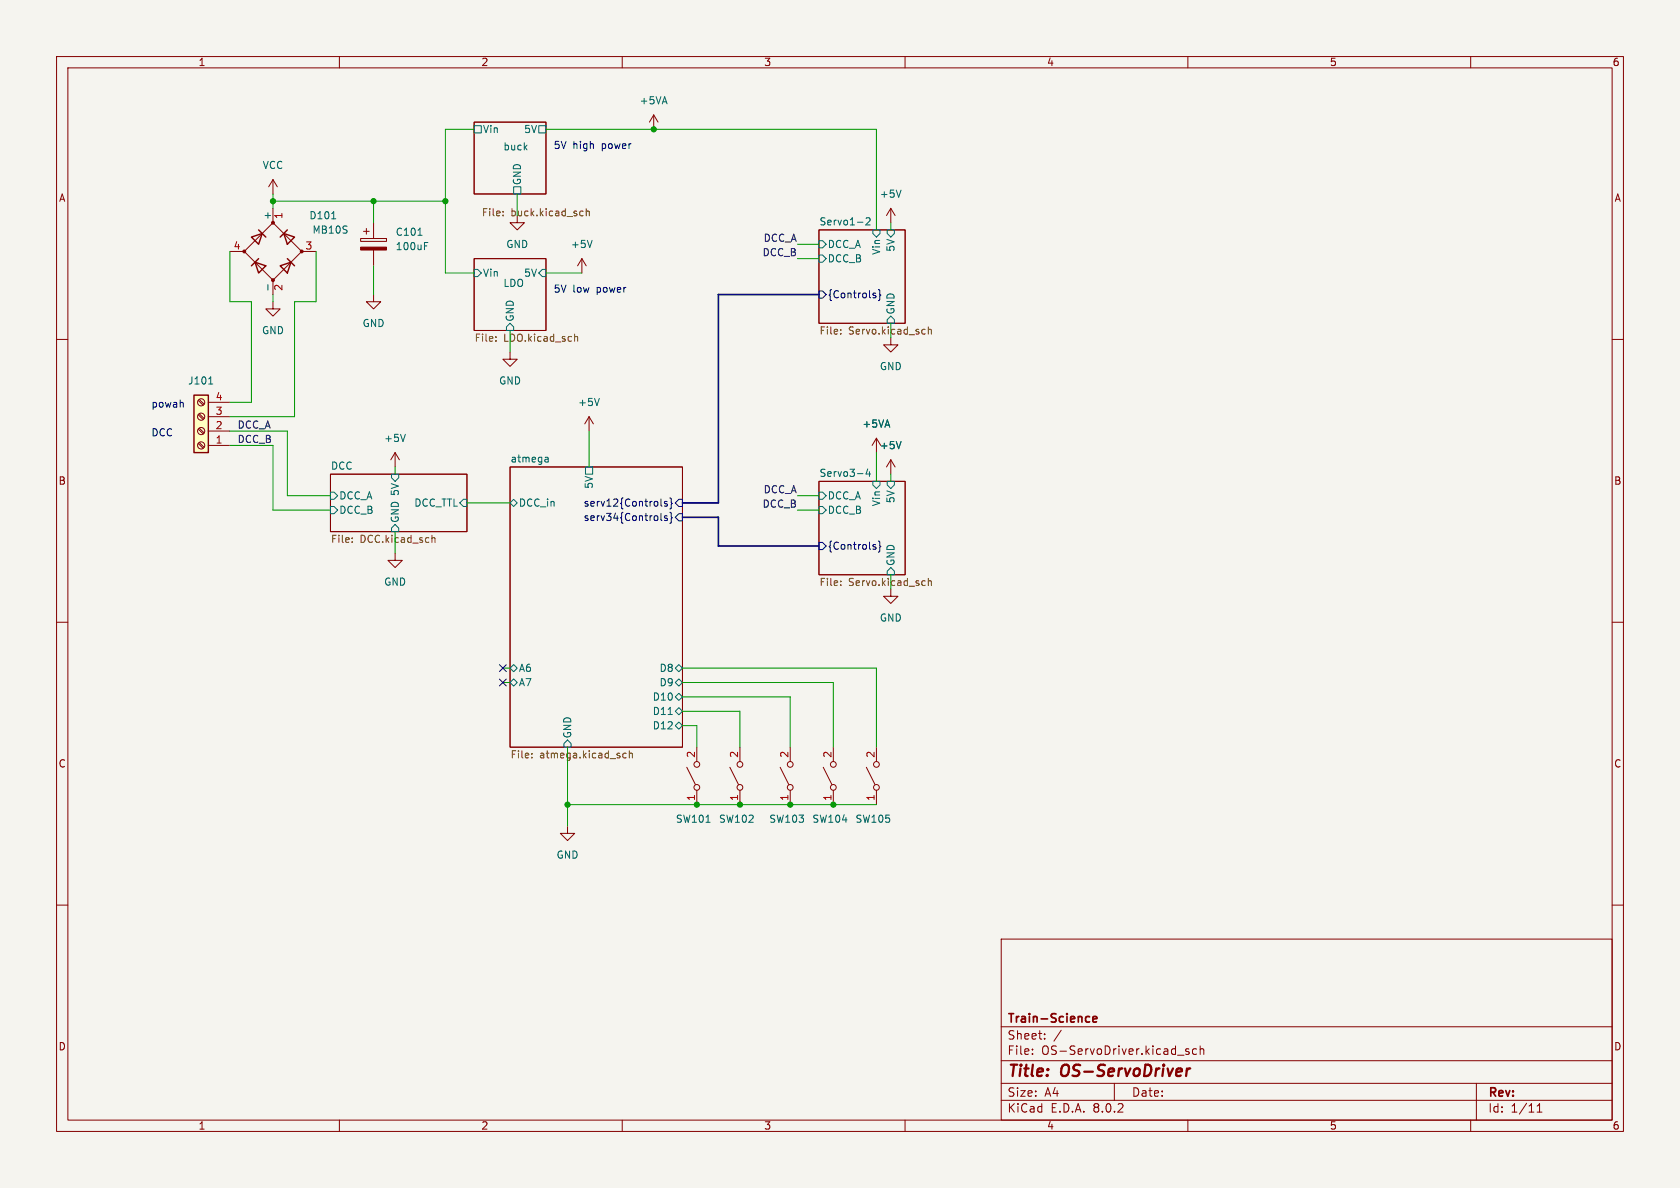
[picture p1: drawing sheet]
<svg xmlns="http://www.w3.org/2000/svg" width="297mm" height="210mm" viewBox="0 0 297 210" stroke-linecap="round" stroke-linejoin="round" font-family="sans-serif">
<path d="M0 0h297v210h-297z" fill="#f5f4ef" stroke="#f5f4ef" stroke-width=".18"/>
<g fill="none" stroke="#840000" stroke-width=".18">
<path d="M10 10h277v190h-277zM12 12h273v186h-273zM60 10v2M110 10v2M160 10v2M210 10v2M260 10v2M48.3 31.8v2.5M48.3 36.8v2.6M48.3 31.8l-.8 1.2M48.3 31.8l.7 1.2M66 39.4v2.8"/>
<path d="M83.8 21.6h12.7v12.7h-12.7zM91.4 38.1v1.3h1.3l-1.3 1.2-1.2-1.2h1.2M10 60h2M40.6 44.5h2.6M43.2 44.5l5.1-5.1 5 5.1-5 5zM48.3 53.3v1.3h1.2l-1.2 1.3-1.3-1.3h1.3M48.3 49.5v2.6M53.3 44.5h2.6M63.8 42.2h4.5v.5h-4.5zM64.3 40.9h1M64.8 40.4v1M66 52.1v1.2h1.3l-1.3 1.3-1.2-1.3h1.2"/>
<path d="M66 44.2v2.8M83.8 45.7h12.7v12.7h-12.7zM144.8 40.6h15.2v16.6h-15.2zM285 60h2M154.9 77.5v2.5M154.9 77.5l-.7 1.2M154.9 77.5l.8 1.2M58.4 83.8h24.1v10.2h-24.1zM90.2 82.6h30.4v49.5h-30.4zM144.8 85.1h15.2v16.5h-15.2zM157.5 81.3l-.8 1.3M157.5 81.3v2.5"/>
<path d="M157.5 81.3l.7 1.3M10 110h2M157.5 104.1v1.3h1.2l-1.2 1.3-1.3-1.3h1.3M285 110h2M121.4 135.6l1.5 3.1M123.2 132.1v2.5M123.2 139.7v2.5M129 135.6l1.6 3.1M130.8 132.1v2.5M130.8 139.7v2.5M145.5 135.6l1.6 3.1M147.3 132.1v2.5"/>
<path d="M147.3 139.7v2.5M153.2 135.6l1.5 3.1M154.9 132.1v2.5M154.9 139.7v2.5M10 160h2M100.3 146.1v1.2h1.3l-1.3 1.3-1.2-1.3h1.2M285 160h2M177 166h108v32h-108zM60 198v2M110 198v2M160 198v2M177 194.5h108"/>
<path d="M177 191.5h108M177 187.5h108M177 181.5h108M182.5 186.3v.1M182.5 185.5v.1M184.7 183.6v.1M184.7 182.8v.1M187.6 182.1l-1.3 2M197 191.5v3M208.2 186.5h1.1M210 198v2M210.2 185.5l-.4-.1-.2 .2 .1 .2 .5 .2v.3h-.6"/>
<path d="M211.5 185.5l-.4-.1-.3 .3v.4l.2 .2h.5M212.2 185.5l.2-.1 .3 .1 .1 .9M212.2 184.9v1.5M260 198v2M261 191.5v6.5M271.7 196.6h.9M271.7 195.5l.5-.4v1.5"/>
<circle cx="123.2" cy="135.1" r=".51"/>
<circle cx="123.2" cy="139.2" r=".51"/>
<circle cx="130.8" cy="135.1" r=".51"/>
<circle cx="130.8" cy="139.2" r=".51"/>
<circle cx="147.3" cy="139.2" r=".51"/>
<circle cx="147.3" cy="135.1" r=".51"/>
<circle cx="154.9" cy="139.2" r=".51"/>
<circle cx="154.9" cy="135.1" r=".51"/>
</g>
<path d="M209.8 188.9l-.1 1.3M210.4 188.9l-.4 .1-.2 .3" fill="none" stroke="#840000" stroke-width=".4"/>
<path d="M192.2 179.7l.4 .1M192.6 180.6l-.4 .1M193.2 180.2l.7-.2-.1-.2-.4-.1-.2 .2 .1 .7h.5" fill="none" stroke="#840000" stroke-width=".3"/>
<g fill="none" stroke="#006464" stroke-width=".18">
<path d="M58.6 38.7h.8M83.8 22.2h1.3v1.3h-1.3zM90.8 33h1.3v1.3h-1.3zM95.2 22.2h1.3v1.3h-1.3zM151.6 39.3h1M153.1 38.6l.5-.1 .2 .4-.8 .9h.8M47.4 50.3v1M73.9 41.6h.7M75 43.5h.5M75 42.9h.6M83.8 47.6h.7l.6 .7-.6 .6h-.7zM90.2 57.2l.6 .6v.6h-1.3v-.6z"/>
<path d="M95.9 47.6h.6v1.3h-.6l-.7-.6zM144.8 42.5h.6l.6 .7-.6 .6h-.6zM144.8 45.1h.6l.6 .6-.6 .7h-.6zM154.3 40.6h1.3v.7l-.7 .6-.6-.6zM156.8 40.6h1.3v.7l-.6 .6-.7-.6zM157.5 55.9l.6 .6v.7h-1.3v-.7zM159.3 78l-.4 1.3M58.4 89.5h.7l.6 .7-.6 .6h-.7zM58.4 87h.7l.6 .6-.6 .7h-.7zM69.2 83.8h1.3v.7l-.7 .6-.6-.6zM69.8 92.7l.7 .6v.7h-1.3v-.7zM81.9 88.3h.6v1.2h-.6l-.6-.6z"/>
<path d="M90.2 88.9l.6-.6 .6 .6-.6 .6zM96.5 80.8l.4 .1v.8M96.9 81.6l-.4 .1M96.9 81.1l-.4 .1M103.5 82.6h1.3v1.2h-1.3zM144.8 87h.6l.6 .6-.6 .7h-.6zM144.8 89.5h.6l.6 .7-.6 .6h-.6zM151.6 83.7h1M153.4 82.9l-.3 .9h.8M153.7 83.4v.8M154.3 85.1h1.3v.6l-.7 .7-.6-.7zM156.8 85.1h1.3v.6l-.6 .7-.7-.7z"/>
<path d="M90.2 118.1l.6-.6 .6 .6-.6 .6zM119.4 118.1l.6-.6 .6 .6-.6 .6zM157.5 100.3l.6 .7v.6h-1.3v-.6zM90.2 120.7l.6-.7 .6 .7-.6 .6zM100.3 130.8l.7 .6v.7h-1.3v-.7zM118.1 126.3h.7M119.4 120.7l.6-.7 .6 .7-.6 .6zM119.4 125.7l.6-.6 .6 .6-.6 .7zM119.4 123.2l.6-.6 .6 .6-.6 .6zM119.4 128.3l.6-.7 .6 .7-.6 .6zM124.8 145.4h.7"/>
</g>
<g fill="none" stroke="#725600" stroke-width=".18">
<path d="M88.9 38v.2M88.9 37.4v.1M102.7 37.3l.4 .1M103.1 38.1l-.4 .1M103.6 37.4l.2-.1 .3 .1 .1 .8M103.6 36.9v1.3M87.7 59.5v.2M101.6 59.1v1.2M101.6 59.6l.2-.1h.3v.8M148.6 58.3v.1M148.6 58.9v.2M163.4 58.2l.2 .1"/>
<path d="M163.6 59l-.2 .1M164.1 57.8v1.3M164.1 58.3l.2-.1 .3 .1 .1 .8M87.7 60.2v.1M62.3 95.8v.1M62.3 95.1v.1M76.4 94.6v1.3M76.4 95.2l.1-.2 .3 .1 .1 .8M148.6 103.4v.1M148.6 102.7v.1M163.4 102.7h.2M163.6 103.4l-.2 .1"/>
<path d="M164.1 102.2v1.3M164.1 102.8l.2-.1h.3l.1 .8M94 133.9v.1M94 133.2v.1M110.1 133.7l.2 .3 .4-.1M110.7 133.2l-.4-.1-.2 .3M111.3 133.3l.1-.2 .3 .1 .1 .8M111.3 132.7v1.3"/>
</g>
<g fill="none" stroke="#000084" stroke-width=".18">
<path d="M144.8 51.4h.6l.6 .7-.6 .6h-.6zM154.5 52.2l.3 .1 .1 .2-.2 .1h-.3M154.5 51.8l.3 .1M155.3 51.2l.2 .2v.6l.2 .2-.2 .1v.7l-.2 .1M116.9 88.2v1.1l.1 .2M116.9 90.7v1.1l.1 .2M117.9 88.7l-.3-.1-.1 .2v.2l.4 .1v.3h-.4M117.9 91.2h-.3l-.1 .2v.1l.4 .2v.3h-.4M118.4 90.6l.3 .1v.7l.1 .1-.1 .2v.6l-.3 .2M118.4 88l.3 .2v.6l.1 .2-.1 .2v.6l-.3 .2M120 88.3h.6v1.2h-.6l-.6-.6zM120 90.8h.6v1.3h-.6l-.6-.7z"/>
<path d="M144.8 95.9h.6l.6 .6-.6 .7h-.6zM154.5 96.7h.3l.1 .2-.2 .2h-.3M154.5 96.3h.3M155.3 95.6l.2 .2v.6l.2 .2-.2 .2v.6l-.2 .2"/>
</g>
<g fill="#840000" stroke="#840000" stroke-width=".18">
<path d="M63.8 43.7h4.5v.5h-4.5z"/>
<circle cx="48.3" cy="49.5" r=".25"/>
<circle cx="43.2" cy="44.4" r=".25"/>
<circle cx="53.3" cy="44.4" r=".25"/>
<circle cx="48.3" cy="39.4" r=".25"/>
</g>
<path d="M44.4 41.9l2-.6-.7 1.9zM45.1 46.4l1.9 .6-1.3 1.3zM45.7 40.6l1.3 1.3M45.7 45.7l-1.3 1.3M49.5 47l1.9-.6-.6 1.9zM50.2 41.3l1.9 .6-1.3 1.3zM50.8 45.7l1.3 1.3M50.8 40.6l-1.3 1.3" fill="none" stroke="#840000" stroke-width=".25"/>
<path d="M34.3 69.9h2.5v10.1h-2.5z" fill="#ffffc2"/>
<path d="M34.3 69.9h2.5v10.1h-2.5z" fill="none" stroke="#840000" stroke-width=".25"/>
<g fill="none" stroke="#840000" stroke-width=".18">
<path d="M115.6 20.3l-.8 1.3M115.6 20.3v2.6M115.6 20.3l.7 1.3M157.5 36.8l-.8 1.3M157.5 36.8v2.6M157.5 36.8l.7 1.3M102.9 45.7l-.8 1.3M102.9 45.7v2.6M102.9 45.7l.7 1.3M157.5 59.7v1.3h1.2l-1.2 1.2-1.3-1.2h1.3M35.1 70.8l.8 .8M35.1 73.3l.8 .9"/>
<path d="M35.1 75.9l.8 .8M35.1 78.4l.8 .8M35.2 70.6l.9 .9M35.2 73.2l.9 .8M35.2 75.7l.9 .8M35.2 78.2l.9 .9M36.8 78.7h3.8M36.8 76.2h3.8M36.8 73.7h3.8M36.8 71.1h3.8M90.2 62.2v1.3h1.2l-1.2 1.3-1.3-1.3h1.3M104.1 73.7l-.7 1.2"/>
<path d="M104.1 73.7v2.5M104.1 73.7l.8 1.2M69.8 97.8v1.3h1.3l-1.3 1.2-1.2-1.2h1.2M69.8 80l-.7 1.3M69.8 80v2.6M69.8 80l.8 1.3M137.9 135.6l1.5 3.1M139.7 132.1v2.5M139.7 139.7v2.5"/>
<circle cx="35.6" cy="73.7" r=".63"/>
<circle cx="35.6" cy="76.2" r=".63"/>
<circle cx="35.6" cy="71.1" r=".63"/>
<circle cx="35.6" cy="78.7" r=".63"/>
<circle cx="139.7" cy="139.2" r=".51"/>
<circle cx="139.7" cy="135.1" r=".51"/>
</g>
<path d="M159.3 33.6l-.4 1.3M104.7 42.5l-.4 1.3M36.9 67.9h.7M71.7 76.8l-.5 1.2M106 70.4l-.5 1.3M159.3 78l-.4 1.3" fill="none" stroke="#006464" stroke-width=".18"/>
<path d="M32.3 71.2l.1 .8" fill="none" stroke="#0000c2" stroke-width=".18"/>
<path d="M144.8 52.1h-17.8v36.8h-6.4M120.6 91.4h6.4v5.1h17.8" fill="none" stroke="#000084" stroke-width=".3"/>
<g fill="none" stroke="#009600" stroke-width=".18">
<path d="M48.3 34.3v2.5M48.3 35.6h30.4M66 35.6v3.8M83.8 22.9h-5.1v25.4h5.1M91.4 34.3v3.8M96.5 22.9h58.4v17.7M157.5 39.4v1.2M40.6 44.5v8.8h3.8v17.8h-3.8M48.3 52.1v1.2M55.9 44.5v8.8h-3.8v20.4h-11.5M66 47v5.1M90.2 58.4v3.8"/>
<path d="M96.5 48.3h6.4M141 45.7h3.8M141 43.2h3.8M157.5 57.2v2.5M40.6 78.7h7.7v11.5h10.1M40.6 76.2h10.2v11.4h7.6M104.1 76.2v6.4M69.8 82.6v1.2M69.8 94v3.8M82.5 88.9h7.7M141 87.6h3.8M141 90.2h3.8"/>
<path d="M154.9 80v5.1M157.5 83.8v1.3M88.9 118.1h1.3M120.6 118.1h34.3v14M157.5 101.6v2.5M88.9 120.7h1.3M100.3 132.1v14M120.6 120.7h26.7v11.4M120.6 123.2h19.1v8.9M120.6 128.3h2.6v3.8M120.6 125.7h10.2v6.4M100.3 142.2h54.6"/>
</g>
<path d="M88.3 117.5l1.2 1.2M89.5 117.5l-1.2 1.2M88.3 120l1.2 1.3M89.5 120l-1.2 1.3" fill="none" stroke="#000084" stroke-width=".18"/>
<g fill="#009600" stroke="#009600" stroke-width=".18">
<circle cx="78.7" cy="35.6" r=".46"/>
<circle cx="66" cy="35.6" r=".46"/>
<circle cx="48.3" cy="35.6" r=".46"/>
<circle cx="115.6" cy="22.9" r=".46"/>
<circle cx="139.7" cy="142.2" r=".46"/>
<circle cx="147.3" cy="142.2" r=".46"/>
<circle cx="123.2" cy="142.2" r=".46"/>
<circle cx="100.3" cy="142.2" r=".46"/>
<circle cx="130.8" cy="142.2" r=".46"/>
</g>
<g font-size="2.8" fill="#840000">
<text x="178" y="190.9">Title:</text>
<text x="187.7" y="190.9">OS-ServoDriver</text>
</g>
<g font-size="2.1" fill="#840000">
<text x="178" y="184">Sheet:</text>
<text x="178" y="181.2">Train-Science</text>
<text x="178" y="186.7">File:</text>
<text x="184.1" y="186.7">OS-ServoDriver.kicad_sch</text>
<text x="178" y="196.9">KiCad</text>
<text x="178" y="194.1">Size:</text>
<text x="184.7" y="194.1">A4</text>
<text x="185.7" y="196.9">E.D.A.</text>
<text x="193.3" y="196.9">8.0.2</text>
<text x="200" y="194.1">Date:</text>
<text x="263" y="194.3">Rev:</text>
<text x="263" y="196.9">Id:</text>
<text x="267.1" y="196.9">1/11</text>
</g>
<g font-size="1.8" fill="#840000">
<text x="35" y="11.9">1</text>
<text x="85" y="11.9">2</text>
<text x="135" y="11.9">3</text>
<text x="185" y="11.9">4</text>
<text x="235" y="11.9">5</text>
<text x="285" y="11.9">6</text>
<text x="10.3" y="35.9">A</text>
<text x="285.3" y="35.9">A</text>
<text x="10.3" y="85.9">B</text>
<text x="285.3" y="85.9">B</text>
<text x="10.3" y="135.9">C</text>
<text x="285.3" y="135.9">C</text>
<text x="10.3" y="185.9">D</text>
<text x="285.3" y="185.9">D</text>
<text x="35" y="199.9">1</text>
<text x="85" y="199.9">2</text>
<text x="135" y="199.9">3</text>
<text x="185" y="199.9">4</text>
<text x="235" y="199.9">5</text>
<text x="285" y="199.9">6</text>
</g>
<g font-size="1.8" fill="#006464">
<text x="85.3" y="23.7">Vin</text>
<text x="92.6" y="23.7">5V</text>
<text x="113" y="18.6">+5VA</text>
<text x="88.9" y="26.7">buck</text>
<text x="46.3" y="30.1">VCC</text>
<text x="92.3" y="32.8" transform="rotate(-90 92.3 32.8)">GND</text>
<text x="155.4" y="35.2">+5V</text>
<text x="48" y="39" transform="rotate(-90 48 39)">+</text>
<text x="54.6" y="39">D101</text>
<text x="55.1" y="41.5">MB10S</text>
<text x="69.9" y="41.9">C101</text>
<text x="144.8" y="39.9">Servo1-2</text>
<text x="69.9" y="44.4">100uF</text>
<text x="89.4" y="44">GND</text>
<text x="100.8" y="44">+5V</text>
<text x="146.2" y="44">DCC_A</text>
<text x="146.2" y="46.6">DCC_B</text>
<text x="155.8" y="45.1" transform="rotate(-90 155.8 45.1)">Vin</text>
<text x="158.3" y="44.6" transform="rotate(-90 158.3 44.6)">5V</text>
<text x="85.3" y="49.1">Vin</text>
<text x="88.9" y="50.8">LDO</text>
<text x="92.6" y="49.1">5V</text>
<text x="46.2" y="59.3">GND</text>
<text x="64" y="58">GND</text>
<text x="91" y="57" transform="rotate(-90 91 57)">GND</text>
<text x="158.3" y="55.7" transform="rotate(-90 158.3 55.7)">GND</text>
<text x="155.4" y="65.6">GND</text>
<text x="33.2" y="68.2">J101</text>
<text x="88.1" y="68.2">GND</text>
<text x="102.1" y="72">+5V</text>
<text x="152.4" y="75.8">+5VA</text>
<text x="58.4" y="83.1">DCC</text>
<text x="67.8" y="78.3">+5V</text>
<text x="90.2" y="81.8">atmega</text>
<text x="155.4" y="79.6">+5V</text>
<text x="59.9" y="88.5">DCC_A</text>
<text x="73.1" y="89.8">DCC_TTL</text>
<text x="91.6" y="89.8">DCC_in</text>
<text x="105" y="86.5" transform="rotate(-90 105 86.5)">5V</text>
<text x="144.8" y="84.4">Servo3-4</text>
<text x="146.2" y="88.5">DCC_A</text>
<text x="155.8" y="89.6" transform="rotate(-90 155.8 89.6)">Vin</text>
<text x="158.3" y="89.1" transform="rotate(-90 158.3 89.1)">5V</text>
<text x="59.9" y="91">DCC_B</text>
<text x="70.7" y="92.5" transform="rotate(-90 70.7 92.5)">GND 5V</text>
<text x="146.2" y="91">DCC_B</text>
<text x="158.3" y="100.1" transform="rotate(-90 158.3 100.1)">GND</text>
<text x="67.8" y="103.7">GND</text>
<text x="155.4" y="110.1">GND</text>
<text x="91.6" y="119">A6</text>
<text x="116.5" y="119">D8</text>
<text x="91.6" y="121.5">A7</text>
<text x="115.3" y="124.1">D10</text>
<text x="116.5" y="121.5">D9</text>
<text x="101.2" y="130.6" transform="rotate(-90 101.2 130.6)">GND</text>
<text x="115.3" y="126.6">D11</text>
<text x="115.3" y="129.1">D12</text>
<text x="119.4" y="145.6">SW101</text>
<text x="127" y="145.6">SW102</text>
<text x="135.9" y="145.6">SW103</text>
<text x="143.5" y="145.6">SW104</text>
<text x="151.1" y="145.6">SW105</text>
<text x="98.3" y="152">GND</text>
</g>
<g font-size="1.8" fill="#0000c2">
<text x="97.8" y="26.4">5V</text>
<text x="101.3" y="26.4">high</text>
<text x="106.5" y="26.4">power</text>
<text x="97.8" y="51.8">5V</text>
<text x="101.3" y="51.8">low</text>
<text x="105.6" y="51.8">power</text>
<text x="26.7" y="72.1">powah</text>
<text x="26.7" y="77.2">DCC</text>
</g>
<g font-size="1.8" fill="#a90000">
<text x="50.2" y="38.8" transform="rotate(-90 50.2 38.8)">1</text>
<text x="41.2" y="44.2">4</text>
<text x="53.9" y="44.2">3</text>
<text x="50.2" y="51.5" transform="rotate(-90 50.2 51.5)">2</text>
<text x="38" y="70.9">4</text>
<text x="38" y="75.9">2</text>
<text x="38" y="73.4">3</text>
<text x="38" y="78.5">1</text>
<text x="122.9" y="134.1" transform="rotate(-90 122.9 134.1)">2</text>
<text x="130.6" y="134.1" transform="rotate(-90 130.6 134.1)">2</text>
<text x="139.4" y="134.1" transform="rotate(-90 139.4 134.1)">2</text>
<text x="147.1" y="134.1" transform="rotate(-90 147.1 134.1)">2</text>
<text x="154.7" y="134.1" transform="rotate(-90 154.7 134.1)">2</text>
<text x="122.9" y="141.7" transform="rotate(-90 122.9 141.7)">1</text>
<text x="130.6" y="141.7" transform="rotate(-90 130.6 141.7)">1</text>
<text x="139.4" y="141.7" transform="rotate(-90 139.4 141.7)">1</text>
<text x="147.1" y="141.7" transform="rotate(-90 147.1 141.7)">1</text>
<text x="154.7" y="141.7" transform="rotate(-90 154.7 141.7)">1</text>
</g>
<g font-size="1.8" fill="#725600">
<text x="85.1" y="38.6">File:</text>
<text x="90.3" y="38.6">buck.kicad_sch</text>
<text x="144.8" y="59.5">File:</text>
<text x="150" y="59.5">Servo.kicad_sch</text>
<text x="83.8" y="60.7">File:</text>
<text x="89" y="60.7">LDO.kicad_sch</text>
<text x="58.4" y="96.3">File:</text>
<text x="63.6" y="96.3">DCC.kicad_sch</text>
<text x="144.8" y="103.9">File:</text>
<text x="150" y="103.9">Servo.kicad_sch</text>
<text x="90.2" y="134.4">File:</text>
<text x="95.4" y="134.4">atmega.kicad_sch</text>
</g>
<g font-size="1.8" fill="#0f0f0f">
<text x="134.7" y="45.4">DCC_B</text>
<text x="134.9" y="42.8">DCC_A</text>
<text x="41.9" y="75.9">DCC_A</text>
<text x="41.9" y="78.4">DCC_B</text>
<text x="134.7" y="89.8">DCC_B</text>
<text x="134.9" y="87.3">DCC_A</text>
</g>
<g font-size="1.8" fill="#000084">
<text x="146.2" y="52.9">{Controls}</text>
<text x="103.1" y="89.8">serv12{Controls}</text>
<text x="103.1" y="92.3">serv34{Controls}</text>
<text x="146.2" y="97.4">{Controls}</text>
</g>
</svg>
